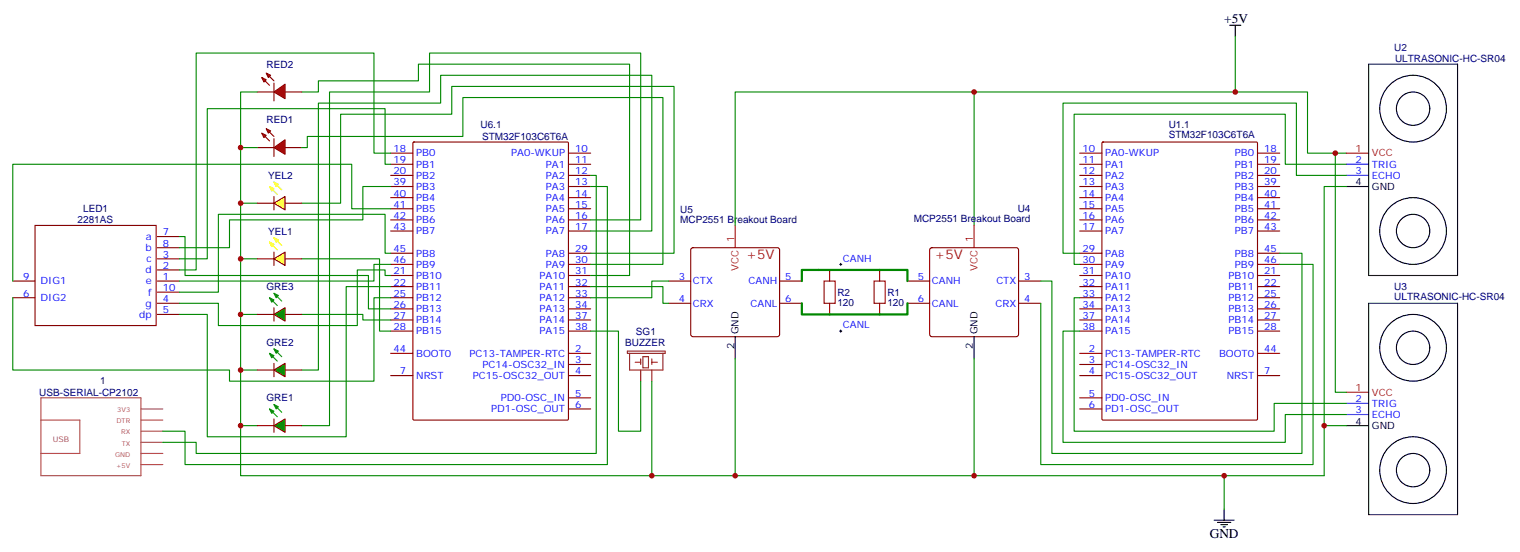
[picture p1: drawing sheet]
<svg xmlns="http://www.w3.org/2000/svg" width="482mm" height="175mm" viewBox="0 0 482 175" stroke-linecap="round" stroke-linejoin="round" font-family="sans-serif">
<g fill="none" stroke="#000" stroke-width=".35">
<path d="M434.4 20.4v67M462.7 20.4v67M427.4 59.2h7M434.4 96.2v67M462.7 96.2v67M233.4 106.8v7M309.2 106.8v7M427.4 135h7M385.4 165h6.4M386.5 165.7h4.2M387.5 166.4h2.1M388.2 167.1h.7"/>
<path d="M388.6 161.5v3.5"/>
<circle cx="448.6" cy="34.5" r="10.6"/>
<circle cx="448.6" cy="34.5" r="5.3"/>
<circle cx="448.6" cy="73.3" r="10.6"/>
<circle cx="448.6" cy="73.3" r="5.3"/>
<circle cx="448.6" cy="110.3" r="10.6"/>
<circle cx="448.6" cy="110.3" r="5.3"/>
<circle cx="448.6" cy="149.1" r="10.6"/>
<circle cx="448.6" cy="149.1" r="5.3"/>
</g>
<g fill="none" stroke="#870000" stroke-width=".35">
<path d="M124 48.6h7.1M124 52.1h7.1M124 55.6h7.1M124 59.2h7.1M131.1 45.2l.3-.2h48.7l.3 .2v87.7l-.1 .3h-48.9l-.3-.1zM180.4 48.6h7.1M180.4 52.1h7.1M180.4 55.6h7.1M180.4 59.2h7.1M342.7 48.6h7.1M342.7 52.1h7.1M342.7 55.6h7.1"/>
<path d="M342.7 59.2h7.1M349.8 45.2l.3-.2h48.7l.3 .2 .1 87.7-.2 .3h-48.9l-.3-.1zM399.2 48.6h7M399.2 52.1h7M399.2 55.6h7M399.2 59.2h7M11.1 71.5h38.5v31.8h-38.5zM49.9 75h7.1M49.9 78.6h7.1M124 62.7h7.1M124 66.2h7.1M124 69.7h7.1"/>
<path d="M124 73.3h7.1M180.4 62.7h7.1M180.4 66.2h7.1M180.4 69.7h7.1M180.4 73.3h7.1M219.5 78.8l.5-.2h26.8l.5 .2 .2 .5v26.8l-.3 .5-.4 .2h-26.8l-.5-.2-.2-.5v-26.8zM295.3 78.8l.5-.2h26.8l.5 .2 .2 .5v26.8l-.2 .5-.5 .2h-26.8l-.5-.2-.2-.5v-26.8zM342.7 62.7h7.1M342.7 66.2h7.1M342.7 69.7h7.1M342.7 73.3h7.1M399.2 62.7h7"/>
<path d="M399.2 66.2h7M399.2 69.7h7M399.2 73.3h7M4.1 94.4h7M4.1 89.1h7M49.9 89.1h7.1M49.9 96.2h7.1M49.9 85.6h7.1M49.9 92.7h7.1M49.9 99.7h7.1M49.9 82.1h7.1M124 87.4h7.1"/>
<path d="M124 90.9h7.1M124 94.4h7.1M124 98h7.1M124 80.3h7.1M124 83.9h7.1M180.4 87.4h7.1M180.4 90.9h7.1M180.4 94.4h7.1M180.4 98h7.1M180.4 80.3h7.1M180.4 83.9h7.1M212.2 89.1h7.1"/>
<path d="M212.2 96.2h7.1M247.5 89.1h7M247.5 96.2h7M288 89.1h7.1M288 96.2h7.1M323.3 89.1h7.1M323.3 96.2h7.1M342.7 87.4h7.1M342.7 90.9h7.1M342.7 94.4h7.1M342.7 98h7.1M342.7 80.3h7.1"/>
<path d="M342.7 83.9h7.1M399.2 87.4h7M399.2 90.9h7M399.2 94.4h7M399.2 98h7M399.2 80.3h7M399.2 83.9h7M124 112.1h7.1M124 119.1h7.1M124 101.5h7.1M124 105h7.1M180.4 112.1h7.1"/>
<path d="M180.4 115.6h7.1M180.4 119.1h7.1M180.4 101.5h7.1M180.4 105h7.1M342.7 112.1h7.1M342.7 115.6h7.1M342.7 119.1h7.1M342.7 101.5h7.1M342.7 105h7.1M399.2 112.1h7M399.2 119.1h7M399.2 101.5h7"/>
<path d="M399.2 105h7M180.4 126.2h7.1M180.4 129.7h7.1M342.7 126.2h7.1M342.7 129.7h7.1"/>
</g>
<path d="M427.4 48.6h7M233.4 71.5v7.1M309.2 71.5v7.1M427.4 124.4h7" fill="none" stroke="#f00" stroke-width=".35"/>
<path d="M427.4 52.1h7M427.4 55.6h7M427.4 128h7M427.4 131.5h7" fill="none" stroke="#00f" stroke-width=".35"/>
<path d="M434.4 20.4h28.3M434.4 87.4h28.3M434.4 96.2h28.3M434.4 163.2h28.3" fill="none" stroke="#333" stroke-width=".35"/>
<path d="M427.4 48.6h-12.4v-19.4h-105.8v42.3" fill="none" stroke="#008700" stroke-width=".35"/>
<g fill="#f00" stroke="#870000" stroke-width=".35">
<path d="M87 29.2l3.5-2.5v4.6z"/>
<path d="M87 26.4v5.6z"/>
</g>
<g fill="#870000" stroke="#870000" stroke-width=".35">
<path d="M85.5 24.2l1.5 1.4z"/>
<path d="M84.1 25.6l1.4 1.5z"/>
</g>
<g fill="#f00" stroke="#870000" stroke-width=".35">
<path d="M84.5 23.2l1.4 .7-.7 .7z"/>
<path d="M83.1 24.6l1.4 .7-.7 .7z"/>
</g>
<path d="M81.7 29.2h5.3M90.5 29.2h5.3M263.3 85.6v3.5M263.3 96.2v3.5M279.2 85.6v3.5M279.2 96.2v3.5" fill="none" stroke="#870000" stroke-width=".35"/>
<g fill="none" stroke="#008700" stroke-width=".35">
<path d="M309.2 29.2h-75.8v42.3M427.4 59.2h-7.1v91.7M427.4 52.1h-19.4v-15.9h-67v47.7h1.7M427.4 55.6h-15.9v-22.9h-74.1v47.6h5.3M187.5 90.9h22.9v5.3h1.8M212.2 89.1h-5.3v5.3h-19.4M342.7 94.4h-1.7v42.4h63.5v-8.8h22.9M406.2 80.3h7.1v63.5h-79.4v-54.7h-3.5M406.2 83.9h10.6v63.5h-86.4v-51.2M187.5 105h8.8v31.8h7.1v-15.9M233.4 113.8v37.1h75.8M342.7 105h-5.3v35.3h70.6v-8.8h19.4"/>
<path d="M206.9 120.9v30h26.5M420.3 135h7.1"/>
</g>
<path d="M199.1 111.4h12v.7h-12zM199.8 112.1v5.3h10.6v-5.3M201.6 114.9h1.8M203.4 113.8v1.8M203.4 117.4v3.5M204.1 113.1h1.7v3.6h-1.7zM206.9 114.9h1.8M206.9 113.8v1.8M206.9 117.4v3.5" fill="none" stroke="#8c2424" stroke-width=".35"/>
<path d="M261.6 89.1h3.5v7.1h-3.5zM277.5 89.1h3.5v7.1h-3.5z" fill="none" stroke="#a10000" stroke-width=".35"/>
<path d="M390.3 8h3.6M392.1 8v3.5" fill="none" stroke="#000" stroke-width=".35"/>
<path d="M254.5 89.1v-3.5h33.5v3.5M263.3 99.7h15.9" fill="none" stroke="#008700" stroke-width=".71"/>
<path d="M266.5 83.9h.7M266.9 83.5v.7M266.5 105h.7M266.9 104.7v.7" fill="none" stroke="#000" stroke-width=".32"/>
<g fill="#f00" stroke="#870000" stroke-width=".35">
<path d="M87 46.8l3.5-2.5v4.6z"/>
<path d="M87 44v5.6z"/>
</g>
<g fill="#870000" stroke="#870000" stroke-width=".35">
<path d="M85.5 41.9l1.5 1.4z"/>
<path d="M84.1 43.3l1.4 1.4z"/>
</g>
<g fill="#f00" stroke="#870000" stroke-width=".35">
<path d="M84.5 40.8l1.4 .7-.7 .7z"/>
<path d="M83.1 42.2l1.4 .7-.7 .7z"/>
</g>
<path d="M81.7 46.8h5.3M90.5 46.8h5.3M81.7 64.5h5.3M90.5 64.5h5.3" fill="none" stroke="#870000" stroke-width=".35"/>
<g fill="none" stroke="#008700" stroke-width=".35">
<path d="M392.1 11.5v17.7M81.7 29.2h-5.3v105.8h5.3M95.8 29.2h5.3v-3.6h31.7v-5.2h67v67h-12.3M76.4 46.8h5.3M95.8 46.8h1.7v-3.5h49.4v-12.4h63.5v53h-22.9M124 59.2h-8.8v10.5h-42.4v8.9h-15.8M124 52.1h-1.8v-17.6h-56.4v47.6h-8.8M124 48.6h-5.3v-31.8h-56.4v68.8h-5.3M187.5 55.6h1.8v88.2h-127v-3.5h-10.6M187.5 59.2h5.3v88.2h-134.1v-10.6h-7M423.9 48.6v75.8h3.5M57 75h1.7v12.4h58.2v10.6h7.1"/>
<path d="M76.4 64.5h5.3M95.8 64.5h12.3v-28.3h35.3v-8.8h70.6v52.9h-26.5M124 66.2h-12.3v-14.1h-107.6v37M187.5 73.3h19.4v-49.4h-67v8.8h-38.8v84.7h-5.3M187.5 69.7h15.9v-52.9h-67.1v12.4h-31.7v105.8h-8.8M4.1 94.4v23h68.7v3.5h45.9v-26.5h5.3M76.4 99.7h5.3M76.4 82.1h5.3M95.8 82.1h24.7v22.9h3.5M95.8 99.7h19.4v1.8h8.8M124 83.9h-5.3v5.2h-61.7M124 80.3h-1.8v-12.3h-52.9v24.7h-12.3"/>
<path d="M124 87.4h-1.8v-1.8h-8.8v17.7h-44.1v-7.1h-12.3M124 90.9h-14.1v47.6h-44.1v-38.8h-8.8M76.4 117.4h5.3M309.2 113.8v37.1h111.1M76.4 135v15.9h130.5M388.6 150.9v10.6"/>
</g>
<path d="M254.5 96.2v3.5h8.8M288 96.2v3.5h-8.8" fill="none" stroke="#008700" stroke-width=".71"/>
<path d="M13 133.2h12.3v10.6h-12.3M13 126.2h31.7v24.7h-31.7zM44.7 133.2h7M44.7 136.8h7M44.7 129.7h7M44.7 143.8h7M44.7 140.3h7M44.7 147.4h7" fill="none" stroke="#a64a4a" stroke-width=".35"/>
<path d="M87 64.5l3.5-2.2v4.3z" fill="#ff0" stroke="#870000" stroke-width=".35"/>
<path d="M85.5 59.2l2.5 2.4M87 57.7l2.4 2.5" fill="none" stroke="#ff0" stroke-width=".35"/>
<g fill="#ff0" stroke="#ff0" stroke-width=".35">
<path d="M85.5 59.2l1.5 .7-.7 .7z"/>
<path d="M87 57.7l1.4 .8-.7 .7z"/>
</g>
<path d="M87 62.3v4.3M81.7 82.1h5.3M90.5 82.1h5.3" fill="none" stroke="#870000" stroke-width=".35"/>
<path d="M87 82.1l3.5-2.1v4.2z" fill="#ff0" stroke="#870000" stroke-width=".35"/>
<path d="M85.5 76.8l2.5 2.5M87 75.4l2.4 2.5" fill="none" stroke="#ff0" stroke-width=".35"/>
<g fill="#ff0" stroke="#ff0" stroke-width=".35">
<path d="M85.5 76.8l1.5 .7-.7 .7z"/>
<path d="M87 75.4l1.4 .7-.7 .7z"/>
</g>
<path d="M87 80v4.2M81.7 99.7h5.3M90.5 99.7h5.3" fill="none" stroke="#870000" stroke-width=".35"/>
<path d="M87 99.7l3.5-2.1v4.2z" fill="#0c0" stroke="#870000" stroke-width=".35"/>
<path d="M85.5 94.4l2.5 2.5M87 93l2.4 2.5" fill="none" stroke="#0c0" stroke-width=".35"/>
<g fill="#0c0" stroke="#0c0" stroke-width=".35">
<path d="M85.5 94.4l1.5 .7-.7 .7z"/>
<path d="M87 93l1.4 .7-.7 .7z"/>
</g>
<path d="M87 97.6v4.2M81.7 117.4h5.3M90.5 117.4h5.3" fill="none" stroke="#870000" stroke-width=".35"/>
<path d="M87 117.4l3.5-2.1v4.2z" fill="#0c0" stroke="#870000" stroke-width=".35"/>
<path d="M85.5 112.1l2.5 2.4M87 110.7l2.4 2.4" fill="none" stroke="#0c0" stroke-width=".35"/>
<g fill="#0c0" stroke="#0c0" stroke-width=".35">
<path d="M85.5 112.1l1.5 .7-.7 .7z"/>
<path d="M87 110.7l1.4 .7-.7 .7z"/>
</g>
<path d="M87 115.3v4.2M81.7 135h5.3M90.5 135h5.3" fill="none" stroke="#870000" stroke-width=".35"/>
<path d="M87 135l3.5-2.1v4.2z" fill="#0c0" stroke="#870000" stroke-width=".35"/>
<path d="M85.5 129.7l2.5 2.5M87 128.3l2.4 2.5" fill="none" stroke="#0c0" stroke-width=".35"/>
<g fill="#0c0" stroke="#0c0" stroke-width=".35">
<path d="M85.5 129.7l1.5 .7-.7 .7z"/>
<path d="M87 128.3l1.4 .7-.7 .7z"/>
</g>
<path d="M87 132.9v4.2" fill="none" stroke="#870000" stroke-width=".35"/>
<g fill="#c00">
<circle cx="309.2" cy="29.2" r=".88"/>
<circle cx="233.4" cy="150.9" r=".88"/>
<circle cx="309.2" cy="150.9" r=".88"/>
<circle cx="423.9" cy="48.6" r=".88"/>
<circle cx="76.4" cy="117.4" r=".88"/>
<circle cx="76.4" cy="99.7" r=".88"/>
<circle cx="76.4" cy="64.5" r=".88"/>
<circle cx="76.4" cy="135" r=".88"/>
<circle cx="76.4" cy="82.1" r=".88"/>
<circle cx="76.4" cy="46.8" r=".88"/>
<circle cx="206.9" cy="150.9" r=".88"/>
<circle cx="392.1" cy="29.2" r=".88"/>
<circle cx="388.6" cy="150.9" r=".88"/>
<circle cx="420.3" cy="135" r=".88"/>
</g>
<g font-size="4.2">
<text x="388.6" y="7.3">+5V</text>
<text x="384" y="170.6">GND</text>
</g>
<g font-size="4.2" fill="#f00">
<text x="236.9" y="82.1">+5V</text>
<text x="296.6" y="82.1">+5V</text>
</g>
<g font-size="3.2" fill="#000080">
<text x="442.6" y="16.1">U2</text>
<text x="84.6" y="21.5">RED2</text>
<text x="442.8" y="19.6">ULTRASONIC-HC-SR04</text>
<text x="84.6" y="39.1">RED1</text>
<text x="152.5" y="40.7">U6.1</text>
<text x="371" y="40.7">U1.1</text>
<text x="153" y="44.4">STM32F103C6T6A</text>
<text x="371" y="43.9">STM32F103C6T6A</text>
<text x="85.1" y="56.8">YEL2</text>
<text x="24.6" y="70.9">2281AS</text>
<text x="26.4" y="67.3">LED1</text>
<text x="215.9" y="70.9">MCP2551 Breakout Board</text>
<text x="215.9" y="67.7">U5</text>
<text x="290" y="70.5">MCP2551 Breakout Board</text>
<text x="323" y="67.3">U4</text>
<text x="85.1" y="74.4">YEL1</text>
<text x="84.6" y="92">GRE3</text>
<text x="265.8" y="93.8">R2</text>
<text x="281.7" y="93.8">R1</text>
<text x="442.6" y="95.1">ULTRASONIC-HC-SR04</text>
<text x="442.6" y="91.9">U3</text>
<text x="265.8" y="97">120</text>
<text x="281.7" y="97">120</text>
<text x="201.8" y="106.2">SG1</text>
<text x="84.6" y="109.7">GRE2</text>
<text x="198.5" y="109.7">BUZZER</text>
<text x="12.5" y="125.5">USB-SERIAL-CP2102</text>
<text x="31.8" y="122">1</text>
<text x="84.6" y="127.3">GRE1</text>
</g>
<g font-size="3.2" fill="#00f">
<text x="124.9" y="48.2">18</text>
<text x="124.9" y="51.8">19</text>
<text x="132.1" y="49.6">PB0</text>
<text x="132.1" y="53.2">PB1</text>
<text x="162.3" y="49.6">PA0-WKUP</text>
<text x="173.3" y="53.2">PA1</text>
<text x="182.6" y="48.2">10</text>
<text x="182.6" y="51.8">11</text>
<text x="343.6" y="48.2">10</text>
<text x="343.6" y="51.8">11</text>
<text x="350.8" y="49.6">PA0-WKUP</text>
<text x="350.8" y="53.2">PA1</text>
<text x="392" y="49.6">PB0</text>
<text x="392" y="53.2">PB1</text>
<text x="401.3" y="48.2">18</text>
<text x="401.3" y="51.8">19</text>
<text x="430.3" y="51.8">2</text>
<text x="435.5" y="53.2">TRIG</text>
<text x="124.9" y="55.3">20</text>
<text x="124.9" y="58.8">39</text>
<text x="132.1" y="56.7">PB2</text>
<text x="173.3" y="56.7">PA2</text>
<text x="182.6" y="55.3">12</text>
<text x="182.6" y="58.8">13</text>
<text x="343.6" y="55.3">12</text>
<text x="343.6" y="58.8">13</text>
<text x="350.8" y="56.7">PA2</text>
<text x="392" y="56.7">PB2</text>
<text x="401.3" y="55.3">20</text>
<text x="401.3" y="58.8">39</text>
<text x="430.3" y="55.3">3</text>
<text x="435.5" y="56.7">ECHO</text>
<text x="124.9" y="62.3">40</text>
<text x="124.9" y="65.9">41</text>
<text x="132.1" y="60.2">PB3</text>
<text x="132.1" y="63.7">PB4</text>
<text x="173.3" y="60.2">PA3</text>
<text x="173.3" y="63.7">PA4</text>
<text x="182.6" y="62.3">14</text>
<text x="182.6" y="65.9">15</text>
<text x="343.6" y="62.3">14</text>
<text x="343.6" y="65.9">15</text>
<text x="350.8" y="60.2">PA3</text>
<text x="350.8" y="63.7">PA4</text>
<text x="392" y="60.2">PB3</text>
<text x="392" y="63.7">PB4</text>
<text x="401.3" y="62.3">40</text>
<text x="401.3" y="65.9">41</text>
<text x="124.9" y="69.4">42</text>
<text x="132.1" y="67.3">PB5</text>
<text x="132.1" y="70.8">PB6</text>
<text x="173.3" y="67.3">PA5</text>
<text x="173.3" y="70.8">PA6</text>
<text x="182.6" y="69.4">16</text>
<text x="343.6" y="69.4">16</text>
<text x="350.8" y="67.3">PA5</text>
<text x="350.8" y="70.8">PA6</text>
<text x="392" y="67.3">PB5</text>
<text x="392" y="70.8">PB6</text>
<text x="401.3" y="69.4">42</text>
<text x="46.2" y="76.1">a</text>
<text x="51.7" y="74.7">7</text>
<text x="124.9" y="72.9">43</text>
<text x="132.1" y="74.3">PB7</text>
<text x="173.3" y="74.3">PA7</text>
<text x="182.6" y="72.9">17</text>
<text x="343.6" y="72.9">17</text>
<text x="350.8" y="74.3">PA7</text>
<text x="392" y="74.3">PB7</text>
<text x="401.3" y="72.9">43</text>
<text x="46.2" y="79.6">b</text>
<text x="46.5" y="83.1">c</text>
<text x="51.7" y="81.7">3</text>
<text x="51.7" y="78.2">8</text>
<text x="124.9" y="80">45</text>
<text x="124.9" y="83.5">46</text>
<text x="132.1" y="81.4">PB8</text>
<text x="173.3" y="81.4">PA8</text>
<text x="182.6" y="80">29</text>
<text x="182.6" y="83.5">30</text>
<text x="267.6" y="83">CANH</text>
<text x="343.6" y="80">29</text>
<text x="343.6" y="83.5">30</text>
<text x="350.8" y="81.4">PA8</text>
<text x="392" y="81.4">PB8</text>
<text x="401.3" y="80">45</text>
<text x="401.3" y="83.5">46</text>
<text x="7.3" y="88.8">9</text>
<text x="46.2" y="86.7">d</text>
<text x="51.7" y="88.8">1</text>
<text x="51.7" y="85.3">2</text>
<text x="124.9" y="87">21</text>
<text x="132.1" y="88.4">PB10</text>
<text x="132.1" y="84.9">PB9</text>
<text x="171.3" y="88.4">PA10</text>
<text x="173.3" y="84.9">PA9</text>
<text x="182.6" y="87">31</text>
<text x="215.5" y="88.8">3</text>
<text x="249.2" y="88.8">5</text>
<text x="291.3" y="88.8">5</text>
<text x="325.1" y="88.8">3</text>
<text x="343.6" y="87">31</text>
<text x="350.8" y="84.9">PA9</text>
<text x="350.8" y="88.4">PA10</text>
<text x="390" y="88.4">PB10</text>
<text x="392" y="84.9">PB9</text>
<text x="401.3" y="87">21</text>
<text x="7.3" y="94.1">6</text>
<text x="12.9" y="95.5">DIG2</text>
<text x="12.9" y="90.2">DIG1</text>
<text x="46.3" y="90.2">e</text>
<text x="47" y="93.7">f</text>
<text x="51.7" y="92.3">10</text>
<text x="51.7" y="95.8">4</text>
<text x="124.9" y="90.6">22</text>
<text x="124.9" y="94.1">25</text>
<text x="132.1" y="92">PB11</text>
<text x="132.1" y="95.5">PB12</text>
<text x="171.3" y="92">PA11</text>
<text x="171.3" y="95.5">PA12</text>
<text x="182.6" y="90.6">32</text>
<text x="182.6" y="94.1">33</text>
<text x="215.5" y="95.8">4</text>
<text x="220" y="90.2">CTX</text>
<text x="237.6" y="90.2">CANH</text>
<text x="249.2" y="95.8">6</text>
<text x="291.3" y="95.8">6</text>
<text x="295.8" y="90.2">CANH</text>
<text x="316.3" y="90.2">CTX</text>
<text x="325.1" y="95.8">4</text>
<text x="343.6" y="90.6">32</text>
<text x="343.6" y="94.1">33</text>
<text x="350.8" y="92">PA11</text>
<text x="350.8" y="95.5">PA12</text>
<text x="390" y="92">PB11</text>
<text x="390" y="95.5">PB12</text>
<text x="401.3" y="90.6">22</text>
<text x="401.3" y="94.1">25</text>
<text x="44.2" y="100.8">dp</text>
<text x="46.2" y="97.3">g</text>
<text x="51.7" y="99.4">5</text>
<text x="124.9" y="97.6">26</text>
<text x="124.9" y="101.1">27</text>
<text x="132.1" y="99">PB13</text>
<text x="171.3" y="99">PA13</text>
<text x="182.6" y="97.6">34</text>
<text x="182.6" y="101.1">37</text>
<text x="220" y="97.3">CRX</text>
<text x="238.2" y="97.3">CANL</text>
<text x="295.8" y="97.3">CANL</text>
<text x="316" y="97.3">CRX</text>
<text x="343.6" y="97.6">34</text>
<text x="343.6" y="101.1">37</text>
<text x="350.8" y="99">PA13</text>
<text x="390" y="99">PB13</text>
<text x="401.3" y="97.6">26</text>
<text x="401.3" y="101.1">27</text>
<text x="124.9" y="104.7">28</text>
<text x="132.1" y="102.6">PB14</text>
<text x="132.1" y="106.1">PB15</text>
<text x="171.3" y="102.6">PA14</text>
<text x="171.3" y="106.1">PA15</text>
<text x="182.6" y="104.7">38</text>
<text x="267.6" y="104.1">CANL</text>
<text x="343.6" y="104.7">38</text>
<text x="350.8" y="102.6">PA14</text>
<text x="350.8" y="106.1">PA15</text>
<text x="390" y="102.6">PB14</text>
<text x="390" y="106.1">PB15</text>
<text x="401.3" y="104.7">28</text>
<text x="124.9" y="111.7">44</text>
<text x="132.1" y="113.1">BOOT0</text>
<text x="149" y="113.1">PC13-TAMPER-RTC</text>
<text x="182.6" y="111.7">2</text>
<text x="345.6" y="111.7">2</text>
<text x="350.8" y="113.1">PC13-TAMPER-RTC</text>
<text x="387" y="113.1">BOOT0</text>
<text x="401.3" y="111.7">44</text>
<text x="126.9" y="118.8">7</text>
<text x="153.1" y="116.7">PC14-OSC32_IN</text>
<text x="182.6" y="115.3">3</text>
<text x="182.6" y="118.8">4</text>
<text x="345.6" y="115.3">3</text>
<text x="345.6" y="118.8">4</text>
<text x="350.8" y="116.7">PC14-OSC32_IN</text>
<text x="401.3" y="118.8">7</text>
<text x="132.1" y="120.2">NRST</text>
<text x="150.1" y="120.2">PC15-OSC32_OUT</text>
<text x="182.6" y="125.8">5</text>
<text x="345.6" y="125.8">5</text>
<text x="350.8" y="120.2">PC15-OSC32_OUT</text>
<text x="389.4" y="120.2">NRST</text>
<text x="155.9" y="130.8">PD1-OSC_OUT</text>
<text x="159" y="127.2">PD0-OSC_IN</text>
<text x="182.6" y="129.4">6</text>
<text x="345.6" y="129.4">6</text>
<text x="350.8" y="127.2">PD0-OSC_IN</text>
<text x="350.8" y="130.8">PD1-OSC_OUT</text>
<text x="430.3" y="127.6">2</text>
<text x="430.3" y="131.1">3</text>
<text x="435.5" y="129">TRIG</text>
<text x="435.5" y="132.5">ECHO</text>
</g>
<g font-size="3.2" fill="#f00">
<text x="430.3" y="48.2">1</text>
<text x="435.5" y="49.6">VCC</text>
<text x="233" y="76.8" transform="rotate(-90 233 76.8)">1</text>
<text x="308.9" y="76.8" transform="rotate(-90 308.9 76.8)">1</text>
<text x="234.4" y="85.9" transform="rotate(-90 234.4 85.9)">VCC</text>
<text x="310.3" y="85.9" transform="rotate(-90 310.3 85.9)">VCC</text>
<text x="430.3" y="124.1">1</text>
<text x="435.5" y="125.5">VCC</text>
</g>
<g font-size="3.2">
<text x="430.3" y="58.8">4</text>
<text x="435.5" y="60.2">GND</text>
<text x="234.4" y="106.1" transform="rotate(-90 234.4 106.1)">GND</text>
<text x="310.3" y="106.1" transform="rotate(-90 310.3 106.1)">GND</text>
<text x="233" y="110.6" transform="rotate(-90 233 110.6)">2</text>
<text x="308.9" y="110.6" transform="rotate(-90 308.9 110.6)">2</text>
<text x="430.3" y="134.7">4</text>
<text x="435.5" y="136.1">GND</text>
</g>
<text font-size="2.5" fill="#a54b4b" x="16.8" y="140.1">USB</text>
<g font-size="2.1" fill="#a54b4b">
<text x="37.2" y="130.8">3V3</text>
<text x="37" y="134.3">DTR</text>
<text x="38.5" y="137.8">RX</text>
<text x="38.6" y="141.3">TX</text>
<text x="36.5" y="144.9">GND</text>
<text x="36.9" y="148.4">+5V</text>
</g>
</svg>
